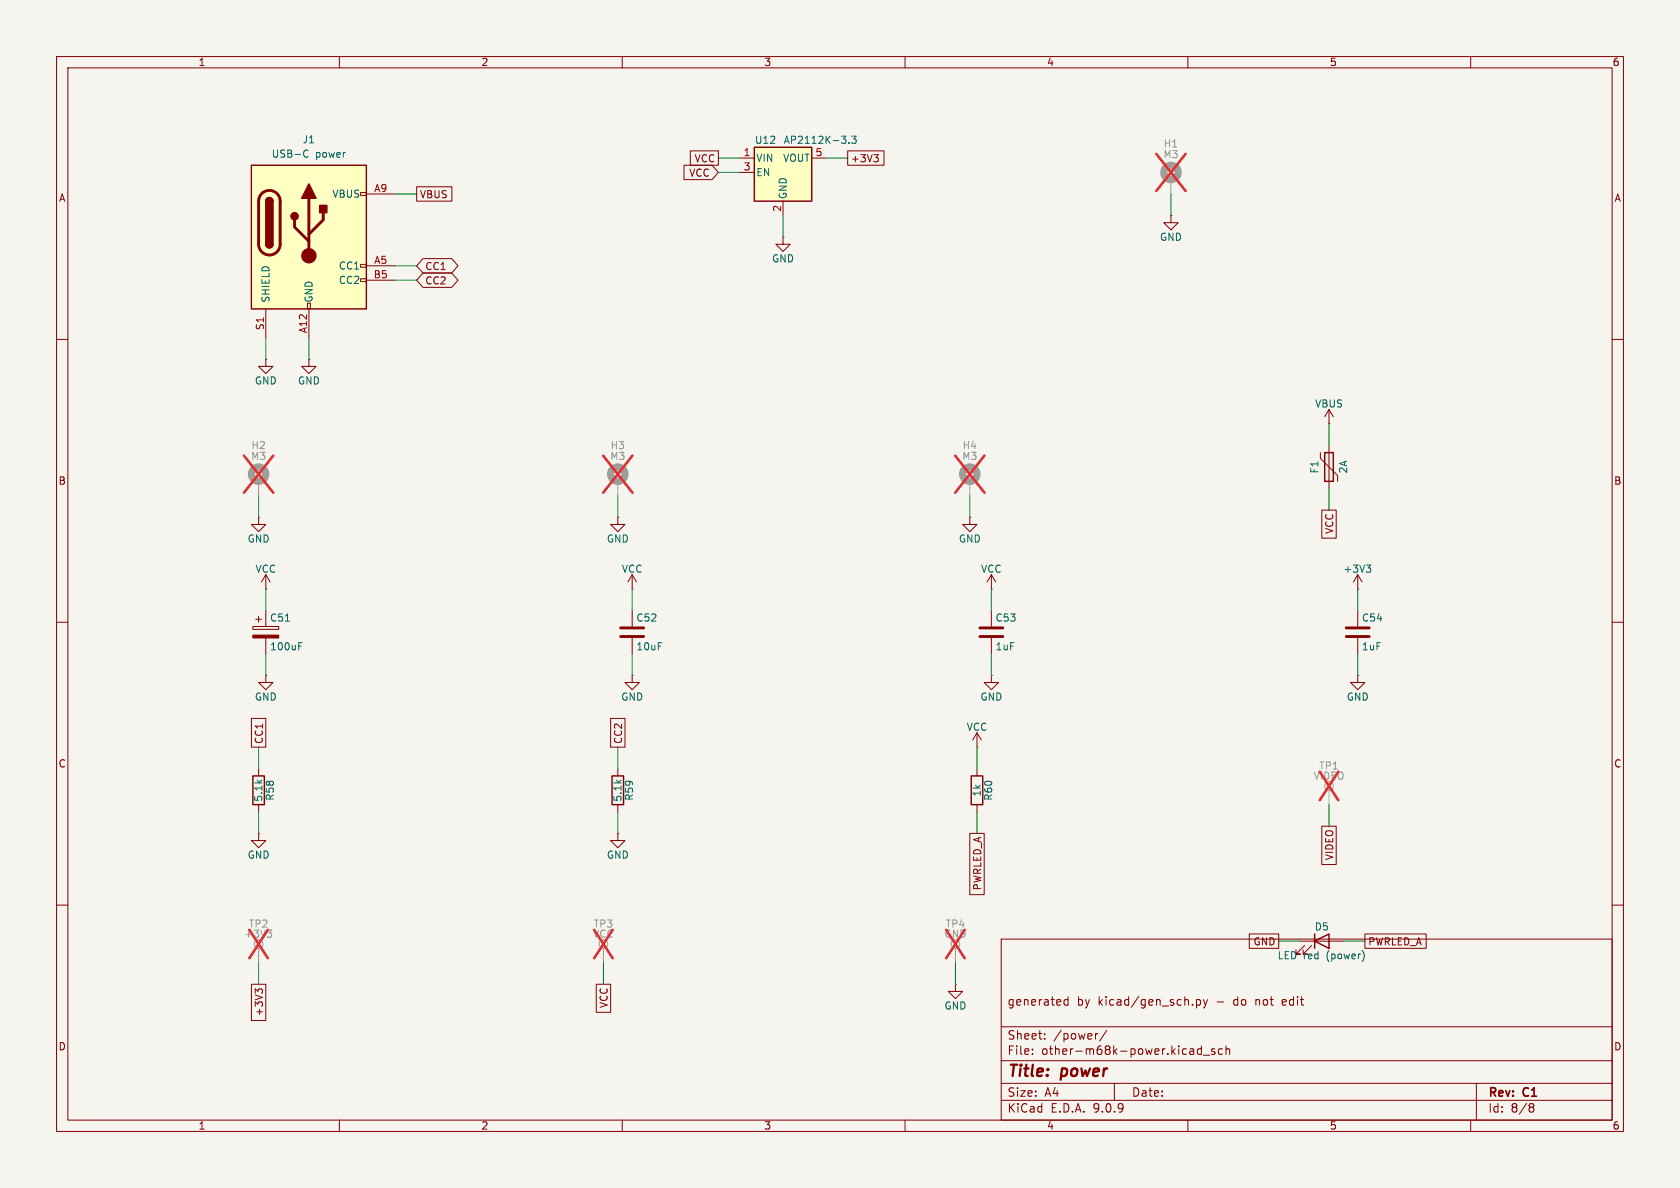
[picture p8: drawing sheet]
<svg xmlns="http://www.w3.org/2000/svg" width="297mm" height="210mm" viewBox="0 0 297 210" stroke-linecap="round" stroke-linejoin="round" font-family="sans-serif">
<path d="M0 0h297v210h-297z" fill="#f5f4ef" stroke="#f5f4ef" stroke-width=".18"/>
<g fill="none" stroke="#840000" stroke-width=".18">
<path d="M10 10h277v190h-277zM12 12h273v186h-273zM60 10v2M110 10v2M160 10v2M210 10v2M260 10v2M207 38.1v1.3h1.3l-1.3 1.2-1.3-1.2h1.3M207 38.1h.1M10 60h2M47 63.5v1.3h1.3l-1.3 1.2-1.3-1.2h1.3M47 63.5h.1"/>
<path d="M54.6 63.5v1.3h1.3l-1.3 1.2-1.3-1.2h1.3M54.6 63.5h.1M234.9 74.9h.1M234.9 72.4v2.5M234.9 78.7v7.7M234.9 72.4l-.7 1.3M234.9 72.4l.8 1.3M285 60h2M45.7 91.4v1.3h1.3l-1.3 1.3-1.3-1.3h1.3M45.7 91.4h.1M109.2 91.4v1.3h1.3l-1.3 1.3-1.3-1.3h1.3M109.2 91.4h.1"/>
<path d="M171.4 91.4v1.3h1.3l-1.3 1.3-1.2-1.3h1.2M171.4 91.4h.1M233.4 80v1l3.1 3.1v1M10 110h2M47 104.1h.1M47 101.6l-.8 1.3M47 101.6l.8 1.3M47 101.6v2.5M111.8 104.1h.1M111.8 119.4v1.3h1.2l-1.2 1.2-1.3-1.2h1.3M111.8 119.4h.1M111.8 101.6l-.8 1.3"/>
<path d="M111.8 101.6l.7 1.3M111.8 101.6v2.5M111.8 108v2.7M111.8 112.8v2.8M175.3 119.4v1.3h1.2l-1.2 1.2-1.3-1.2h1.3M175.3 119.4h.1M240 119.4v1.3h1.3l-1.3 1.2-1.2-1.2h1.2M240 119.4h.1M240 104.1h.1M240 101.6v2.5M240 108v2.7M240 112.8v2.8"/>
<path d="M240 101.6l-.7 1.3M240 101.6l.8 1.3M285 110h2M109.2 135.9v1.3M172.7 132.1h.1M172.7 129.5v2.6M172.7 135.9v1.3M172.7 129.5l-.7 1.3M172.7 129.5l.8 1.3M45.7 147.3v1.3h1.3l-1.3 1.3-1.3-1.3h1.3M45.7 147.3h.1M109.2 147.3v1.3h1.3l-1.3 1.3-1.3-1.3h1.3"/>
<path d="M109.2 147.3h.1M109.2 142.2v1.3M172.7 142.2v1.3M10 160h2M168.9 174v1.3h1.3l-1.3 1.2-1.3-1.2h1.3M168.9 174h.1M177 166h108v32h-108zM188.8 176.2v1.5M188.8 176.8l-.4-.1-.3 .3v.4l.1 .2h.6M211.5 176.8l.5-.1 .2 .3v.4l-.1 .2h-.6M211.5 176.7v1.5M212.7 176.7l.4 1"/>
<path d="M213.1 177.7l-.1 .4-.3 .1M213.5 176.7l-.4 1M229.9 166.4h7.6M230.6 167.1l-1.5 1.6h.8h-.8v-.8M231.9 167.1l-1.5 1.6h.7h-.7v-.8M285 160h2M60 198v2M110 198v2M160 198v2M177 194.5h108M177 191.5h108M177 187.5h108"/>
<path d="M177 181.5h108M182.5 186.3v.1M182.5 185.5v.1M184.7 183.6v.1M184.7 182.8v.1M194.1 182.7l-.3 .1M195.7 182.1l-1.3 2M197 191.5v3M210 198v2M212.4 184.9v1.5M212.4 185.5l-.4-.1-.3 .3v.4l.1 .2h.6M212.7 186.5h1.2"/>
<path d="M214.7 185.5l-.3-.1-.2 .2v.2l.5 .2v.3h-.5M216.1 185.5l-.4-.1-.3 .3v.4l.1 .2h.6M216.7 185.5l.3-.1 .3 .1 .1 .9M216.7 184.9v1.5M260 198v2M261 191.5v6.5M270.6 195.1l.4 .1 .2 .2-.3 .3M270.6 195.7h.3M270.9 195.7l.2 .2 .1 .4-.2 .2-.4 .1"/>
</g>
<g fill="none" stroke="#9c9b98" stroke-width="1.3">
<circle cx="207" cy="30.5" r="1.27"/>
<circle cx="45.7" cy="83.8" r="1.27"/>
<circle cx="109.2" cy="83.8" r="1.27"/>
<circle cx="171.4" cy="83.8" r="1.27"/>
</g>
<g fill="none" stroke="#9c9b98" stroke-width=".18">
<path d="M207 31.8v2.5M45.7 85.1v2.5M109.2 85.1v2.5M171.4 85.1v2.5M234.9 139.7v2.5M45.7 167.6v2.6M168.9 167.6v2.6"/>
<circle cx="234.9" cy="138.9" r=".76"/>
<circle cx="45.7" cy="166.9" r=".76"/>
<circle cx="168.9" cy="166.9" r=".76"/>
</g>
<g fill="none" stroke="#e12e31" stroke-width=".46">
<path d="M204.4 27.2l5.2 6.6M209.6 27.2l-5.2 6.6M43.1 80.5l5.2 6.6M48.3 80.5l-5.2 6.6M106.6 80.5l5.2 6.6M111.8 80.5l-5.2 6.6M168.9 80.5l5.1 6.6M174 80.5l-5.1 6.6M233.3 136.4l3.3 5.1M236.6 136.4l-3.3 5.1M44.1 164.4l3.3 5M47.4 164.4l-3.3 5"/>
<path d="M167.3 164.4l3.2 5M170.5 164.4l-3.2 5"/>
</g>
<path d="M109.7 111h4.1M109.7 112.5h4.1M238 111h4.1M238 112.5h4.1" fill="none" stroke="#840000" stroke-width=".51"/>
<path d="M47.2 164.4h.8l-.4 .5M47.8 164.9l.2 .2v.3l-.2 .3" fill="none" stroke="#939391" stroke-width=".18"/>
<path d="M241.5 99.9h.8l-.4 .5M242.1 100.4l.2 .2v.3l-.2 .3M241.1 168.4l.1 .5-.1 .7" fill="none" stroke="#006464" stroke-width=".18"/>
<path d="M234.2 80h1.5v5.1h-1.5zM108.2 137.2h2v5h-2zM171.7 137.2h2v5h-2zM232.4 166.4l2.5-1.3v2.5zM232.4 165.1v2.5" fill="none" stroke="#840000" stroke-width=".25"/>
<path d="M44.4 29.2h20.4v25.4h-20.4z" fill="#ffffc2"/>
<g fill="none" stroke="#840000" stroke-width=".18">
<path d="M63.8 34h1v.5h-1zM64.8 34.3h5M47 54.6v5.1M54.4 53.6h.5v1h-.5zM54.6 54.6v5.1M63.8 46.7h1v.5h-1zM63.8 49.3h1v.5h-1zM64.8 47h5M64.8 49.5h5M138.4 41.9v1.3h1.3l-1.3 1.3-1.2-1.3h1.2M138.4 41.9h.1M44.7 110.7h4.6v.6h-4.6z"/>
<path d="M45.2 109.5h1M45.7 109v1M47 119.4v1.3h1.3l-1.3 1.2-1.3-1.2h1.3M47 119.4h.1M47 108v2.7M47 112.8v2.8M175.3 104.1h.1M175.3 101.6v2.5M175.3 108v2.7M175.3 112.8v2.8M175.3 101.6l-.8 1.3M175.3 101.6l.7 1.3"/>
<path d="M45.7 135.9v1.3M45.7 142.2v1.3"/>
</g>
<path d="M44.4 29.2h20.4v25.4h-20.4zM47 35.6a.64 .64 0 0 1 .6-.7 .64 .64 0 0 1 .7 .7M47 43.2a.64 .64 0 0 0 .6 .6 .64 .64 0 0 0 .7-.6M44.7 137.2h2v5h-2z" fill="none" stroke="#840000" stroke-width=".25"/>
<path d="M46.3 34.2a1.9 1.9 0 0 1 2-.4 1.9 1.9 0 0 1 1.2 1.8v7.6a1.91 1.91 0 0 1-1.9 1.9 1.91 1.91 0 0 1-1.9-1.9v-7.8l.2-.6zM52.1 38.9v1.2l2.5 2.6M54.6 35.1v10.1M57.1 37.6v1.3l-2.5 2.5M173.2 111h4.1M173.2 112.5h4.1" fill="none" stroke="#840000" stroke-width=".51"/>
<g fill="#840000" stroke="#840000" stroke-width=".25">
<path d="M47 35.6h1.3v7.6h-1.3z"/>
<path d="M47.2 35.1a.64 .64 0 0 1 .7-.1 .64 .64 0 0 1 .4 .6h-1.3z"/>
<path d="M47 43.2h1.3a.64 .64 0 0 1-.7 .6 .64 .64 0 0 1-.6-.6z"/>
<path d="M54.6 32.5l1.3 2.6h-2.6z"/>
<path d="M56.5 36.3h1.3v1.3h-1.3z"/>
<circle cx="52.1" cy="38.2" r=".63"/>
</g>
<g fill="#840000" stroke="#840000" stroke-width=".18">
<path d="M44.7 112.3h4.6v.5h-4.6z"/>
<circle cx="54.6" cy="45.2" r="1.27"/>
</g>
<path d="M53.9 26.6l.3-.1 .3 .1M54.5 27.7l-.3 .1-.3-.1M50.5 109.8h.7M52.8 114.2h.4M52.8 113.6h.6" fill="none" stroke="#006464" stroke-width=".18"/>
<path d="M133.3 26h10.2v9.6h-10.2z" fill="#ffffc2"/>
<path d="M133.3 26h10.2v9.6h-10.2z" fill="none" stroke="#840000" stroke-width=".25"/>
<g fill="none" stroke="#840000" stroke-width=".18">
<path d="M73.7 33h6.2v2.6h-6.2zM120.9 29.2h5l1.1 1.3-1.1 1.3h-5zM122 26.7h5v2.5h-5zM130.8 27.9h2.5M130.8 30.5h2.5M138.4 35.6v2.5M143.5 27.9h2.5M149.9 26.7h6.4v2.5h-6.4zM154.5 27.3h.8l-.4 .5M155 27.8l.3 .3v.3l-.3 .2M74.8 48.3h5.1l1.1 1.2-1.1 1.3h-5.1l-1.1-1.3zM74.8 45.7h5.1l1.1 1.3-1.1 1.3h-5.1l-1.1-1.3z"/>
<path d="M233.7 90.2h2.5v4.9h-2.5zM44.4 127h2.6v5.1h-2.6zM107.9 127h2.6v5.1h-2.6zM171.4 147.3h2.6v10.8h-2.6zM233.7 146.1h2.5v6.7h-2.5zM44.4 174h2.6v6.4h-2.6zM45.6 175.2l-.5-.4v.8M45.6 175.1l.2-.3h.3l.3 .3M105.4 174h2.6v5h-2.6zM220.9 165.1h5.2v2.5h-5.2zM241.3 165.1h10.8v2.5h-10.8z"/>
</g>
<path d="M148.8 24.1h.7l-.4 .5M149.5 24.7v.5M150.1 25.2v.1M150.6 24.1h.8l-.5 .5 .4 .1v.5l-.2 .1-.5-.1" fill="none" stroke="#006464" stroke-width=".18"/>
<g fill="none" stroke="#9c9b98" stroke-width=".18">
<path d="M106.7 167.6v2.6"/>
<circle cx="106.7" cy="166.9" r=".76"/>
</g>
<path d="M105 164.4l3.3 5M108.3 164.4l-3.3 5" fill="none" stroke="#e12e31" stroke-width=".46"/>
<g fill="none" stroke="#009600" stroke-width=".18">
<path d="M69.8 34.3h3.9M127 30.5h3.8M127 27.9h3.8M138.4 38.1v3.8M146 27.9h3.9M207 34.3v3.8M47 59.7v3.8M54.6 59.7v3.8M69.8 49.5h3.9M69.8 47h3.9M234.9 74.9v3.8M45.7 87.6v3.8"/>
<path d="M109.2 87.6v3.8M171.4 87.6v3.8M234.9 86.4v3.8M47 104.1v3.9M47 115.6v3.8M111.8 104.1v3.9M111.8 115.6v3.8M175.3 104.1v3.9M175.3 115.6v3.8M240 104.1v3.9M240 115.6v3.8M45.7 132.1v3.8"/>
<path d="M109.2 132.1v3.8M172.7 132.1v3.8M45.7 143.5v3.8M109.2 143.5v3.8M172.7 143.5v3.8M234.9 142.2v3.9M45.7 170.2v3.8M106.7 170.2v3.8M168.9 170.2v3.8M226.1 166.4h3.8M237.5 166.4h3.8"/>
</g>
<g font-size="2.8" fill="#840000">
<text x="178" y="190.9">Title:</text>
<text x="187.7" y="190.9">power</text>
</g>
<g font-size="2.1" fill="#840000">
<text x="178" y="178">generated</text>
<text x="190.4" y="178">by</text>
<text x="194.2" y="178">kicad/gen_sch.py</text>
<text x="215.2" y="178">-</text>
<text x="218.3" y="178">do</text>
<text x="222.4" y="178">not</text>
<text x="227.2" y="178">edit</text>
<text x="178" y="184">Sheet:</text>
<text x="186.2" y="184">/power/</text>
<text x="178" y="186.7">File:</text>
<text x="184.1" y="186.7">other-m68k-power.kicad_sch</text>
<text x="178" y="196.9">KiCad</text>
<text x="178" y="194.1">Size:</text>
<text x="184.7" y="194.1">A4</text>
<text x="185.7" y="196.9">E.D.A.</text>
<text x="193.3" y="196.9">9.0.9</text>
<text x="200" y="194.1">Date:</text>
<text x="263" y="194.3">Rev:</text>
<text x="263" y="196.9">Id:</text>
<text x="267.1" y="196.9">8/8</text>
<text x="269.4" y="194.3">C1</text>
</g>
<g font-size="1.8" fill="#840000">
<text x="35" y="11.9">1</text>
<text x="85" y="11.9">2</text>
<text x="135" y="11.9">3</text>
<text x="185" y="11.9">4</text>
<text x="235" y="11.9">5</text>
<text x="285" y="11.9">6</text>
<text x="122.7" y="28.9">VCC</text>
<text x="150.3" y="28.9">+3V3</text>
<text x="10.3" y="35.9">A</text>
<text x="74.1" y="35.2">VBUS</text>
<text x="121.7" y="31.4">VCC</text>
<text x="285.3" y="35.9">A</text>
<text x="75.1" y="47.9">CC1</text>
<text x="75.1" y="50.5">CC2</text>
<text x="10.3" y="85.9">B</text>
<text x="285.3" y="85.9">B</text>
<text x="235.9" y="94.5" transform="rotate(-90 235.9 94.5)">VCC</text>
<text x="46.7" y="131.6" transform="rotate(-90 46.7 131.6)">CC1</text>
<text x="110.2" y="131.6" transform="rotate(-90 110.2 131.6)">CC2</text>
<text x="10.3" y="135.9">C</text>
<text x="285.3" y="135.9">C</text>
<text x="235.9" y="152.2" transform="rotate(-90 235.9 152.2)">VIDEO</text>
<text x="173.7" y="157.5" transform="rotate(-90 173.7 157.5)">PWRLED_A</text>
<text x="221.5" y="167.3">GND</text>
<text x="241.8" y="167.3">PWRLED_A</text>
<text x="46.7" y="179.7" transform="rotate(-90 46.7 179.7)">+3V3</text>
<text x="107.6" y="178.3" transform="rotate(-90 107.6 178.3)">VCC</text>
<text x="10.3" y="185.9">D</text>
<text x="285.3" y="185.9">D</text>
<text x="35" y="199.9">1</text>
<text x="85" y="199.9">2</text>
<text x="135" y="199.9">3</text>
<text x="185" y="199.9">4</text>
<text x="235" y="199.9">5</text>
<text x="285" y="199.9">6</text>
</g>
<g font-size="1.8" fill="#006464">
<text x="47.9" y="28.1">USB-C</text>
<text x="53.4" y="25.5">J1</text>
<text x="55.8" y="28.1">power</text>
<text x="133.4" y="25.6">U12</text>
<text x="133.6" y="28.8">VIN</text>
<text x="138.3" y="28.8">VOUT</text>
<text x="138.4" y="25.6">AP2112K-3.3</text>
<text x="58.7" y="35.2">VBUS</text>
<text x="133.6" y="31.3">EN</text>
<text x="139.3" y="35.3" transform="rotate(-90 139.3 35.3)">GND</text>
<text x="59.8" y="47.9">CC1</text>
<text x="136.4" y="46.6">GND</text>
<text x="205" y="42.8">GND</text>
<text x="47.9" y="53.6" transform="rotate(-90 47.9 53.6)">SHIELD</text>
<text x="55.5" y="53.6" transform="rotate(-90 55.5 53.6)">GND</text>
<text x="59.8" y="50.4">CC2</text>
<text x="45" y="68.2">GND</text>
<text x="52.6" y="68.2">GND</text>
<text x="232.4" y="72.2">VBUS</text>
<text x="233.3" y="83.8" transform="rotate(-90 233.3 83.8)">F1</text>
<text x="238.4" y="83.8" transform="rotate(-90 238.4 83.8)">2A</text>
<text x="43.7" y="96.1">GND</text>
<text x="45.1" y="101.4">VCC</text>
<text x="107.2" y="96.1">GND</text>
<text x="109.8" y="101.4">VCC</text>
<text x="169.4" y="96.1">GND</text>
<text x="173.3" y="101.4">VCC</text>
<text x="237.4" y="101.4">+3V3</text>
<text x="47.6" y="110.1">C51</text>
<text x="112.4" y="110.1">C52</text>
<text x="175.9" y="110.1">C53</text>
<text x="240.7" y="110.1">C54</text>
<text x="47.6" y="115.2">100uF</text>
<text x="112.4" y="115.2">10uF</text>
<text x="175.9" y="115.2">1uF</text>
<text x="240.7" y="115.2">1uF</text>
<text x="45" y="124.1">GND</text>
<text x="109.7" y="124.1">GND</text>
<text x="173.2" y="124.1">GND</text>
<text x="238" y="124.1">GND</text>
<text x="170.8" y="129.4">VCC</text>
<text x="46.6" y="141.8" transform="rotate(-90 46.6 141.8)">5.1k</text>
<text x="48.6" y="141.6" transform="rotate(-90 48.6 141.6)">R58</text>
<text x="110.1" y="141.8" transform="rotate(-90 110.1 141.8)">5.1k</text>
<text x="112.1" y="141.6" transform="rotate(-90 112.1 141.6)">R59</text>
<text x="173.6" y="140.9" transform="rotate(-90 173.6 140.9)">1k</text>
<text x="175.6" y="141.6" transform="rotate(-90 175.6 141.6)">R60</text>
<text x="43.7" y="152">GND</text>
<text x="107.2" y="152">GND</text>
<text x="232.3" y="164.7">D5</text>
<text x="225.8" y="169.8">LED red</text>
<text x="234.6" y="169.8">(power)</text>
<text x="166.9" y="178.7">GND</text>
</g>
<g font-size="1.8" fill="#a90000">
<text x="131.4" y="27.7">1</text>
<text x="144.1" y="27.7">5</text>
<text x="66.1" y="34">A9</text>
<text x="131.4" y="30.2">3</text>
<text x="138.2" y="37.5" transform="rotate(-90 138.2 37.5)">2</text>
<text x="66.1" y="46.7">A5</text>
<text x="66" y="49.3">B5</text>
<text x="46.7" y="58.5" transform="rotate(-90 46.7 58.5)">S1</text>
<text x="54.4" y="59" transform="rotate(-90 54.4 59)">A12</text>
</g>
<g font-size="1.8" fill="#939391">
<text x="205.6" y="28.2">M3</text>
<text x="205.6" y="26.3">H1</text>
<text x="44.3" y="81.5">M3</text>
<text x="44.3" y="79.6">H2</text>
<text x="107.8" y="81.5">M3</text>
<text x="107.8" y="79.6">H3</text>
<text x="170" y="81.5">M3</text>
<text x="170.1" y="79.6">H4</text>
<text x="233.1" y="136.2">TP1</text>
<text x="232.1" y="138">VIDEO</text>
<text x="43.1" y="166">+3V3</text>
<text x="43.9" y="164.2">TP2</text>
<text x="104.8" y="166">VCC</text>
<text x="104.9" y="164.2">TP3</text>
<text x="166.9" y="166">GND</text>
<text x="167.1" y="164.2">TP4</text>
</g>
</svg>
